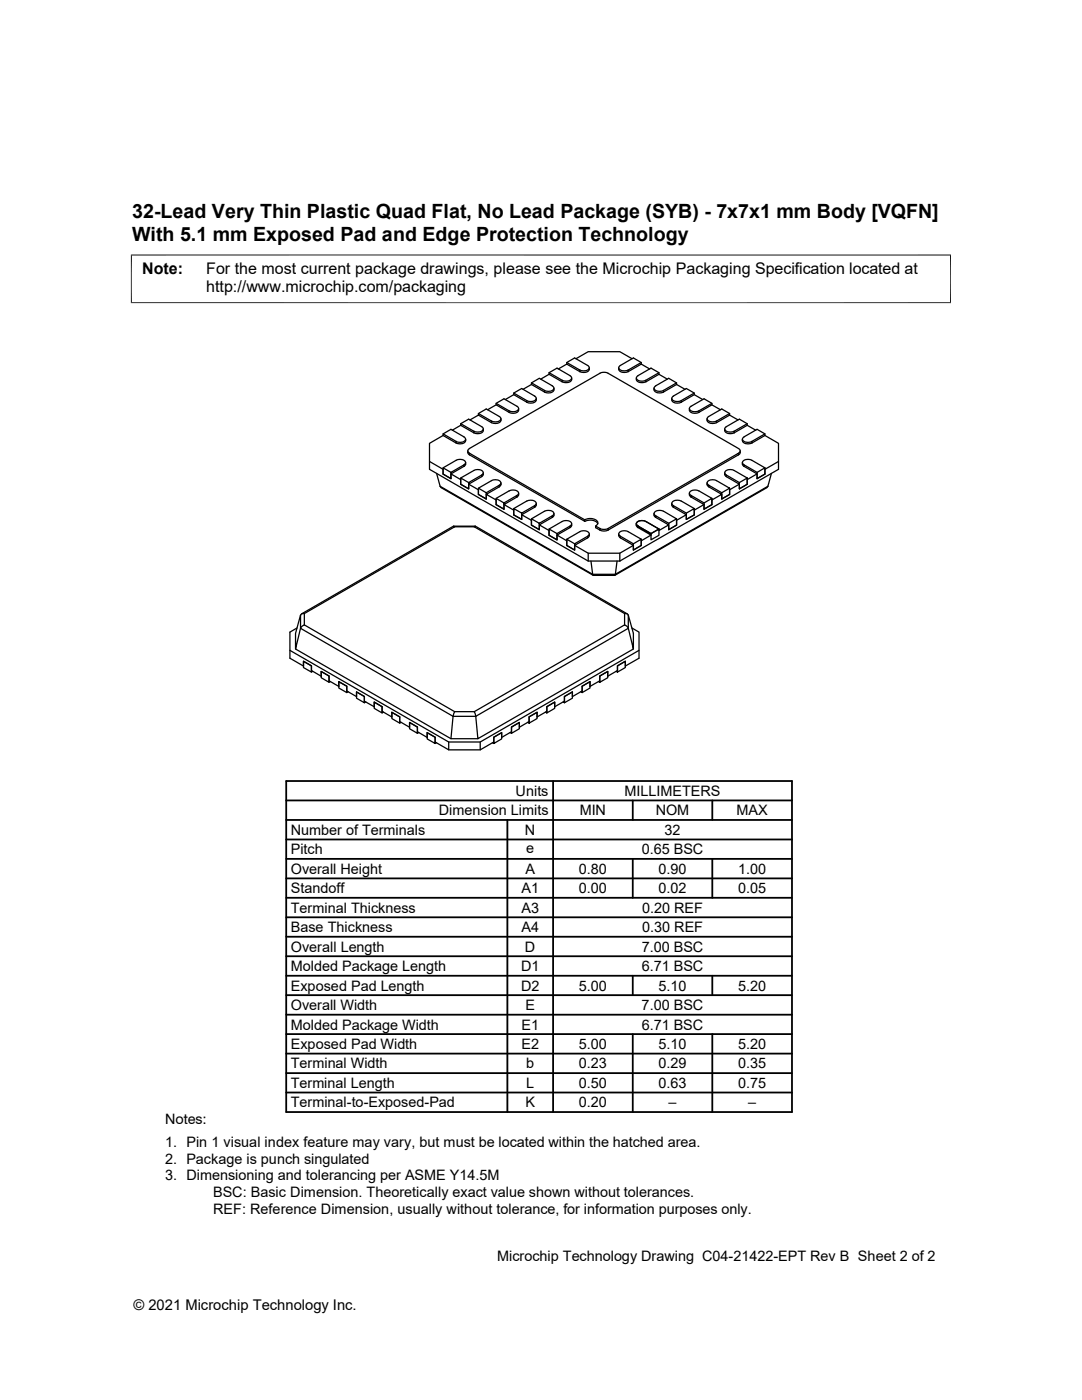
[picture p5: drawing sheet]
<svg xmlns="http://www.w3.org/2000/svg" width="216mm" height="279mm" viewBox="0 0 216 279" stroke-linecap="round" stroke-linejoin="round" font-family="sans-serif">
<g fill="none" stroke="#000" stroke-width=".25">
<path d="M100.8 79.7l1.7-.9 2.6 1.5M102.5 78.8v-.4l1.6-.9 2.6 1.6a.56 .56 0 0 1 .2 .6 .56 .56 0 0 1-.6 .4h-.8l-.4-.2M102.5 78.4l2.6 1.5v.4M104.4 77.7l1.6-1 2.6 1.5M106 76.4l2.6 1.5v.3M106 76.7v-.3l1.6-.9 2.6 1.5a.57 .57 0 0 1 .3 .7 .57 .57 0 0 1-.6 .4h-.9l-.4-.2M107 79.5a.89 .89 0 0 1-1.1 1l-.8-.2M109.6 74.7v-.3l1.5-.9 2.6 1.5a.57 .57 0 0 1 .3 .7 .57 .57 0 0 1-.6 .3h-.9l-.3-.1M109.6 74.4l2.6 1.5v.3l-2.6-1.5-1.7 1M110.5 77.5a.86 .86 0 0 1-1.1 .9l-.8-.2M113.1 72.3l2.6 1.6v.3l-2.6-1.5-1.7 .9M113.1 72.7v-.4l1.6-.9 2.6 1.5a.55 .55 0 0 1 .2 .7 .55 .55 0 0 1-.6 .4h-.8l-.4-.2"/>
<path d="M114.1 75.4a.86 .86 0 0 1-1.1 1l-.8-.2M114.9 71.6l2.5-1.4h6.3l2.4 1.4M117.6 73.4a.89 .89 0 0 1-1.1 .9l-.8-.2M123.4 73.4a.89 .89 0 0 0 1.2 .9l.7-.2M127 75.4a.86 .86 0 0 0 1.1 1l.8-.2M128 72.3l-2.7 1.6v.3l2.7-1.5 1.6 .9M128 72.7v-.4l-1.6-.9-2.6 1.5a.55 .55 0 0 0-.3 .7 .55 .55 0 0 0 .6 .4h.9l.3-.2M130.5 77.5a.89 .89 0 0 0 1.1 .9l.8-.2M131.5 74.4l-2.6 1.5v.3l2.6-1.5 1.7 1M131.5 74.7v-.3l-1.6-.9-2.6 1.5a.57 .57 0 0 0-.3 .7 .57 .57 0 0 0 .7 .3h.8l.4-.1M134 79.5a.89 .89 0 0 0 1.1 1l.8-.2M134.4 79.1a.55 .55 0 0 0-.3 .6 .55 .55 0 0 0 .6 .4h.9l.3-.2"/>
<path d="M135 76.4l-2.6 1.5v.3M135 76.7v-.3l-1.6-.9-2.6 1.5a.57 .57 0 0 0-.2 .7 .57 .57 0 0 0 .6 .4h.8l.4-.2M136.7 77.7l-1.7-1-2.6 1.5M138.5 78.4l-2.6 1.5v.4M138.5 78.8v-.4l-1.6-.9-2.6 1.6M140.2 79.7l-1.7-.9-2.6 1.5M85.7 92.1v1.6l31.7 18.3h6.3M87.1 94.5l.7 2.5 30.5 17.6h4.5M87.8 97l.3 .3 30.2 17.5M88.4 86.6l2.6 1.5v.3M88.4 86.9v-.3l1.6-.9 2.6 1.5a.57 .57 0 0 1 .3 .7 .57 .57 0 0 1-.7 .3h-.8l-.4-.1M91 88.4l-2.6-1.5-2.7 1.6v3.6l2.7 1.6v.9l1.6 .9v-.9"/>
<path d="M91.9 84.6l2.7 1.5v.3l-2.7-1.5-1.6 1M91.9 84.9v-.3l1.6-.9 2.6 1.5a.55 .55 0 0 1 .3 .6 .55 .55 0 0 1-.6 .4h-.9l-.3-.2M92.6 93.1v-.3l-2.6 1.5v1.2l-1.6-.9v-1.2l1.6 .9M92.6 93.1l-2.6 1.5 1.9 1.1v.9l1.6 1v-1M92.6 92.8a.55 .55 0 0 0 .3-.7 .55 .55 0 0 0-.7-.4l-1 .1-2.8 1.6M92.9 87.9a1.25 1.25 0 0 1-1.9 .5M92.9 92.6l-.3 .5M92.9 87.7v.2M92.9 92.3v.3M93.3 90v.4l.4 .4M93.5 96.3l-1.6-.9v1.2l1.6 1v-1.3l2.6-1.5v.3l-2.6 1.5 2 1.1v1l1.5 .9v-.9M93.7 90.8v-.4l23 13.3v.3"/>
<path d="M93.7 90.8l23 13.2M93.7 90.4a.49 .49 0 0 1-.4-.4 .49 .49 0 0 1 .4-.5l26-15a1.79 1.79 0 0 1 1.6 0l26.1 15a.49 .49 0 0 1 .3 .5 .49 .49 0 0 1-.3 .4M95.5 82.5l2.6 1.5v.3l-2.6-1.5-1.7 1M95.5 82.8v-.3l1.5-.9 2.6 1.5a.55 .55 0 0 1 .3 .7 .55 .55 0 0 1-.6 .4h-.9l-.3-.2M96.1 94.8a.55 .55 0 0 0 .3-.7 .55 .55 0 0 0-.6-.4l-1.1 .1-2.8 1.6M96.4 85.6a.86 .86 0 0 1-1.1 1l-.7-.2M96.4 94.3v.4l-.3 .4M97 98.3l-1.5-.9v1.3l1.5 .9v-1.3l2.6-1.5v.4l-2.6 1.5 2 1.1v.9l1.6 .9v-.9M97.3 81.8l1.7-1 2.6 1.5M99 80.5l2.6 1.5v.3M99 80.8v-.3l1.6-.9 2.6 1.5a.55 .55 0 0 1 .2 .7 .55 .55 0 0 1-.6 .3h-.8l-.4-.1M99.6 96.8a.55 .55 0 0 0 .3-.7 .55 .55 0 0 0-.6-.3h-1.1l-2.7 1.6"/>
<path d="M100 96.4l-.1 .4-.3 .3M100 83.6a.89 .89 0 0 1-1.2 .9l-.7-.2M103.2 99.2v-.3l-2.6 1.5v1.2l-1.6-.9v-1.2l1.6 .9M103.2 99.2l-2.6 1.5 1.9 1.1v1l1.6 .9v-1M103.2 98.9a.55 .55 0 0 0 .2-.7 .55 .55 0 0 0-.6-.4l-1 .1-2.8 1.6M103.5 81.5a.86 .86 0 0 1-1.1 1l-.8-.2M103.5 98.4v.4l-.3 .4M105.1 100l-2.6 1.5M135.9 100l2.6 1.5v1.3l-1.6 .9v-1.3l1.6-.9M137.6 98.4v.4l.3 .4M137.6 81.5a.86 .86 0 0 0 1.1 1l.7-.2M137.9 99.2v-.3l2.6 1.5"/>
<path d="M137.9 98.9a.55 .55 0 0 1-.3-.7 .55 .55 0 0 1 .6-.4l1.2 .2 2.6 1.5v1.2l-1.5 .9v-1.2l1.5-.9M137.9 99.2l2.6 1.5-2 1.1v1l-1.6 .9v-1M141.1 96.4v.4l.3 .3M141.1 83.6a.89 .89 0 0 0 1.1 .9l.8-.2M141.4 96.8a.55 .55 0 0 1-.3-.7 .55 .55 0 0 1 .7-.3h1l2.8 1.6v1.3l-1.6 .9v-1.3l1.6-.9M142 80.5l-2.6 1.5v.3M142 80.8v-.3l-1.5-.9-2.6 1.5a.55 .55 0 0 0-.3 .7 .55 .55 0 0 0 .6 .3h.9l.3-.1M143.7 81.8l-1.7-1-2.6 1.5M144 98.3l-2.6-1.5v.4l2.6 1.5-2 1.1v.9l-1.5 .9v-.9M144.6 94.3v.4l.3 .4M144.6 85.6a.86 .86 0 0 0 1.1 1l.8-.2M144.9 94.8a.55 .55 0 0 1-.2-.7 .55 .55 0 0 1 .6-.4l1 .1 2.8 1.6v1.2l-1.6 1v-1.3l1.6-.9"/>
<path d="M145.6 82.5l-2.6 1.5v.3l2.6-1.5 1.7 1M145.6 82.8v-.3l-1.6-.9-2.6 1.5a.55 .55 0 0 0-.3 .7 .55 .55 0 0 0 .7 .4h.8l.4-.2M147.4 90.8v-.4l-26.1 15.1v.3M147.4 90.8l-26.1 15M147.5 96.3l-2.6-1.5v.3l2.6 1.5-1.9 1.1v1l-1.6 .9v-.9M147.7 90v.4l-.3 .4M148.1 87.7v.2M148.1 92.3v.3M148.1 92.6l.4 .5M148.1 87.9a1.25 1.25 0 0 0 1.9 .5M148.5 93.1v-.3l2.6 1.5M148.5 92.8a.55 .55 0 0 1-.3-.7 .55 .55 0 0 1 .6-.4l1.1 .1 2.7 1.6v1.2l-1.5 .9v-1.2l1.5-.9"/>
<path d="M148.5 93.1l2.6 1.5-2 1.1v.9l-1.6 1v-1M149.1 84.9v-.3l-1.6-.9-2.6 1.5a.55 .55 0 0 0-.2 .6 .55 .55 0 0 0 .6 .4h.8l.4-.2M149.1 84.6l-2.6 1.5v.3l2.6-1.5 1.7 1M150 88.4l2.6-1.5 2.7 1.6v3.6l-2.7 1.6v.9l-1.5 .9v-.9M152.6 86.6l-2.6 1.5v.3M152.6 86.9v-.3l-1.5-.9-2.6 1.5a.57 .57 0 0 0-.3 .7 .57 .57 0 0 0 .6 .3h.9l.3-.1M153.2 97l-.2 .3-30.3 17.5M153.9 94.5l-.7 2.5-30.4 17.6M155.3 92.1v1.6l-31.6 18.3M90.5 105h4.3M90.7 105.1l-30 17.3M90.7 105.2l-.2-.2-30.3 17.5"/>
<path d="M90.7 105.1h3.9M94.6 105.1l30 17.3M94.8 105l-.2 .2M94.8 105l30.4 17.5M105.1 100a1.15 1.15 0 0 1 1.9 .6l-.3 .3M106.7 101.2l-2.6 1.5 1.9 1.1v1l1.6 .9v-.9M106.7 101.2v-.3l-2.6 1.5v1.3l-1.6-.9v-1.3l1.6 .9M107 100.5v.4l-.3 .3M108.6 102l-2.6 1.5M108.6 102a1.15 1.15 0 0 1 1.9 .6l-.3 .3M110.2 103.3v-.4l-2.6 1.5v1.3l-1.6-.9v-1.3l1.6 .9M110.2 103.3l-2.6 1.5 2 1.1v.9l1.5 .9v-.9"/>
<path d="M110.5 102.5v.4l-.3 .4M112.2 104.1l-2.6 1.5M112.2 104.1a1.15 1.15 0 0 1 1.8 .5l-.3 .4M113.7 105.3v-.3l-2.6 1.5v1.2l-1.5-.9v-1.2l1.5 .9M113.7 105.3l-2.6 1.5 2 1.1v1l1.6 .9v-1M114.1 104.5v.4l-.4 .4M114.7 108.5l-1.6-.9v1.3l1.6 .9v-1.3l2.6-1.5v.3l-2.6 1.5 2.7 1.6h6.3l2.7-1.6-2.6-1.5v-.3l2.6 1.5M116.7 103.7a1.94 1.94 0 0 1 2.6 .6v.3l-.4 .4M116.7 104.1a2 2 0 0 1 2.6 .4M117.3 107a.55 .55 0 0 0 .2-.7 .55 .55 0 0 0-.6-.3h-1l-2.8 1.6M117.4 110.4v1.6M117.6 106.6v.4l-.3 .3"/>
<path d="M117.9 112l.4 2.8h4.4l.1-.2M119.7 105.8a1.79 1.79 0 0 0 1.6 0M119.7 105.5a1.79 1.79 0 0 0 1.6 0M119.7 105.5v.3M119.7 105.5l-.8-.5v.3l.8 .5M123.1 112l-.3 2.6M123.4 106.6l.1 .4 .3 .3M123.7 110.4v1.6M123.8 107a.55 .55 0 0 1-.3-.7 .55 .55 0 0 1 .6-.3h1.1l2.8 1.6v1.3l-1.6 .9v-1.3l1.6-.9M127 104.5v.4l.3 .4M127.3 105l2.6 1.5v.3l-2.6-1.5zM128.9 104.1a1.15 1.15 0 0 0-1.9 .5l.3 .4"/>
<path d="M129.9 106.8l-1.9 1.1v1l-1.6 .9v-1M130.5 102.5v.4l.3 .4M130.8 103.3v-.4l2.6 1.5M130.8 103.3l2.6 1.5-1.9 1.1v-.3l-2.6-1.5 2.6 1.5v1.2l-1.6 .9v-1.2l1.6-.9-1.6 .9-2.6-1.5v.3M132.4 102a1.15 1.15 0 0 0-1.9 .6l.3 .3M132.4 102l2.6 1.5v1.3l-1.6 .9v-1.3l1.6-.9M134 100.5v.4l.4 .3M135.9 100a1.15 1.15 0 0 0-1.8 .6l.3 .3M136.9 102.4l-2.6-1.5v.3l2.6 1.5-1.9 1.1v1l-1.6 .9v-.9M57.8 129.8v1.6l2.8 1.5v-.9l1.5 .9v.9l2 1.2v-1l1.6 .9v1l1.9 1.1v-1l1.6 .9v1l1.9 1.1v-.9l1.6 .9v.9l2 1.2v-1l1.5 .9v1l2 1.1v-.9l1.6 .9v.9l1.9 1.1v-.9l1.6 .9v.9l1.9 1.2v-1l1.6 .9v1l2.7 1.5h6.3l2.7-1.5v-1l1.6-.9v1l2-1.2v-.9l1.5-.9v.9l2-1.1v-.9l1.6-.9v.9l1.9-1.1v-1l1.6-.9v1l1.9-1.2v-.9l1.6-.9v.9l2-1.1v-1l1.5-.9v1l2-1.1v-1l1.6-.9v1l1.9-1.2v-.9l1.6-.9v.9l2.7-1.5v-1.6M59 129.5l31 17.9M60 125.4l-1 4.1v-3.1l1-3.6v2.6l30.4 17.6"/>
<path d="M60.6 132l1.5 .9v1.2l-1.5-.9zM60.7 124.7l-.4 .3-.3 .4M60.7 122.5h-.4l-.3 .3M60.7 124.7l30 17.3h3.9l30-17.3M60.7 122.4v2.3M62.4 134l-.3 .1M64.1 134l1.6 .9v1.3l-1.6-.9zM65.9 136l-.2 .2M67.6 136l1.6 .9v1.3l-1.6-.9zM69.5 138l-.3 .2M71.1 138.1l1.6 .9v1.3l-1.6-1zM115.9 138l.3 .2v-1.3l1.5-.9v1.3l-1.5 .9"/>
<path d="M119.4 136l.3 .2v-1.3l1.6-.9v1.3l-1.6 .9M122.9 134l.3 .1v-1.2l1.6-.9v1.2l-1.6 .9M124.6 122.4v2.3M124.6 124.7l.5 .3 .3 .4M124.6 122.5h.5l.3 .3M125.4 125.4l-30.5 17.6M125.4 122.8v2.6M125.4 122.8l1 3.6v3.1l-1-4.1M126.1 125.3l1.4 .9v3.6l-31.7 18.3h-6.3l-31.7-18.3v-3.6l1.5-.9M126.4 129.5l-31 17.9-.5-4.4M73 140.1l-.3 .2M74.7 140.1l1.5 .9v1.3l-1.5-.9z"/>
<path d="M76.5 142.1l-.3 .2M78.2 142.2l1.6 .9v1.2l-1.6-.9zM80 144.2l-.2 .1M81.7 144.2l1.6 .9v1.2l-1.6-.9zM83.6 146.2l-.3 .1M85.2 146.2l1.6 .9v1.3l-1.6-.9zM87.1 148.2l-.3 .2M89.5 148.1v1.5M90.4 143l-.4 4.4h5.4M90.4 143h4.5M90.7 142l-.3 1M94.6 142l.3 1"/>
<path d="M95.8 148.1v1.5M98.3 148.2l.2 .2v-1.3l1.6-.9v1.3l-1.6 .9M101.8 146.2l.3 .1v-1.2l1.5-.9v1.2l-1.5 .9M105.3 144.2l.3 .1v-1.2l1.6-.9v1.2l-1.6 .9M108.8 142.1l.3 .2v-1.3l1.6-.9v1.3l-1.6 .9M112.4 140.1l.2 .2v-1.3l1.6-.9v1.2l-1.6 1"/>
</g>
<path d="M26.1 50.9h163.7M26.2 50.8v9.7M189.7 50.8v9.7M26.1 60.4h163.7" fill="none" stroke="#000" stroke-width=".2"/>
<g fill="none" stroke="#000" stroke-width=".36">
<path d="M57.1 159.7h100.9M57.1 155.9h100.9v66h-100.9zM110.4 155.9v66M126.3 159.7v3.9M142.1 159.7v3.9M57.1 175.3h100.9M57.1 171.4h100.9M57.1 167.5h100.9M57.1 163.6h100.9M57.1 179.2h100.9M101.2 163.6v58.3M126.3 171.4v7.8"/>
<path d="M142.1 171.4v7.8M57.1 190.8h100.9M57.1 183.1h100.9M57.1 198.6h100.9M57.1 186.9h100.9M57.1 194.7h100.9M126.3 194.7v3.9M142.1 194.7v3.9M57.1 214.2h100.9M57.1 202.5h100.9M57.1 210.3h100.9M57.1 218h100.9"/>
<path d="M57.1 206.4h100.9M126.3 206.4v15.5M142.1 206.4v15.5"/>
</g>
<g font-size="3.9">
<text x="26.4" y="43.5">32-Lead Very Thin Plastic Quad Flat, No Lead Package (SYB) - 7x7x1 mm Body [VQFN]</text>
<text x="26.4" y="48.1">With 5.1 mm Exposed Pad and Edge Protection Technology</text>
</g>
<g font-size="3.2">
<text x="28.4" y="54.7">Note:</text>
<text x="41.1" y="58.3">http://www.microchip.com/packaging</text>
<text x="41.1" y="54.7">For the most current package drawings, please see the Microchip Packaging Specification located at</text>
</g>
<g font-size="2.9">
<text x="102.9" y="158.8">Units</text>
<text x="124.6" y="158.8">MILLIMETERS</text>
<text x="58" y="166.6">Number of Terminals</text>
<text x="87.6" y="162.7">Dimension Limits</text>
<text x="104.8" y="166.6">N</text>
<text x="115.7" y="162.7">MIN</text>
<text x="130.8" y="162.7">NOM</text>
<text x="132.6" y="166.6">32</text>
<text x="147" y="162.7">MAX</text>
<text x="58" y="170.5">Pitch</text>
<text x="105" y="170.2">e</text>
<text x="128" y="170.5">0.65 BSC</text>
<text x="58" y="174.4">Overall Height</text>
<text x="58" y="178.3">Standoff</text>
<text x="104.1" y="178.3">A1</text>
<text x="104.8" y="174.4">A</text>
<text x="115.5" y="174.4">0.80</text>
<text x="115.5" y="178.3">0.00</text>
<text x="131.4" y="174.4">0.90</text>
<text x="131.4" y="178.3">0.02</text>
<text x="147.3" y="174.4">1.00</text>
<text x="147.3" y="178.3">0.05</text>
<text x="58" y="182.2">Terminal Thickness</text>
<text x="104.1" y="182.1">A3</text>
<text x="128.1" y="182.2">0.20 REF</text>
<text x="58" y="189.9">Overall Length</text>
<text x="58" y="186">Base Thickness</text>
<text x="104.1" y="186">A4</text>
<text x="104.8" y="189.9">D</text>
<text x="128" y="189.9">7.00 BSC</text>
<text x="128.1" y="186">0.30 REF</text>
<text x="58" y="197.7">Exposed Pad Length</text>
<text x="58" y="193.8">Molded Package Length</text>
<text x="104" y="197.7">D2</text>
<text x="104" y="193.8">D1</text>
<text x="115.5" y="197.7">5.00</text>
<text x="128" y="193.8">6.71 BSC</text>
<text x="131.4" y="197.7">5.10</text>
<text x="147.3" y="197.7">5.20</text>
<text x="58" y="201.6">Overall Width</text>
<text x="104.8" y="201.6">E</text>
<text x="128" y="201.6">7.00 BSC</text>
<text x="58" y="209.4">Exposed Pad Width</text>
<text x="58" y="205.5">Molded Package Width</text>
<text x="104" y="209.4">E2</text>
<text x="104" y="205.5">E1</text>
<text x="115.5" y="209.4">5.00</text>
<text x="128" y="205.5">6.71 BSC</text>
<text x="131.4" y="209.4">5.10</text>
<text x="147.3" y="209.4">5.20</text>
<text x="58" y="213.2">Terminal Width</text>
<text x="105" y="213.2">b</text>
<text x="115.5" y="213.2">0.23</text>
<text x="131.4" y="213.2">0.29</text>
<text x="147.3" y="213.2">0.35</text>
<text x="58" y="217.1">Terminal Length</text>
<text x="58" y="221">Terminal-to-Exposed-Pad</text>
<text x="104.8" y="221">K</text>
<text x="105" y="217.1">L</text>
<text x="115.5" y="217.1">0.50</text>
<text x="115.5" y="221">0.20</text>
<text x="131.4" y="217.1">0.63</text>
<text x="133.4" y="221">–</text>
<text x="147.3" y="217.1">0.75</text>
<text x="149.3" y="221">–</text>
<text x="32.9" y="224.4">Notes:</text>
<text x="32.9" y="229">1. Pin 1 visual index feature may vary, but must be located within the hatched area.</text>
<text x="32.9" y="232.3">2. Package is punch singulated</text>
<text x="32.9" y="235.6">3. Dimensioning and tolerancing per ASME Y14.5M</text>
<text x="42.5" y="238.9">BSC: Basic Dimension. Theoretically exact value shown without tolerances.</text>
<text x="42.5" y="242.2">REF: Reference Dimension, usually without tolerance, for information purposes only.</text>
<text x="99.2" y="251.7">Microchip Technology Drawing C04-21422-EPT Rev B Sheet 2 of 2</text>
<text x="26.6" y="261.3">© 2021 Microchip Technology Inc.</text>
</g>
</svg>
